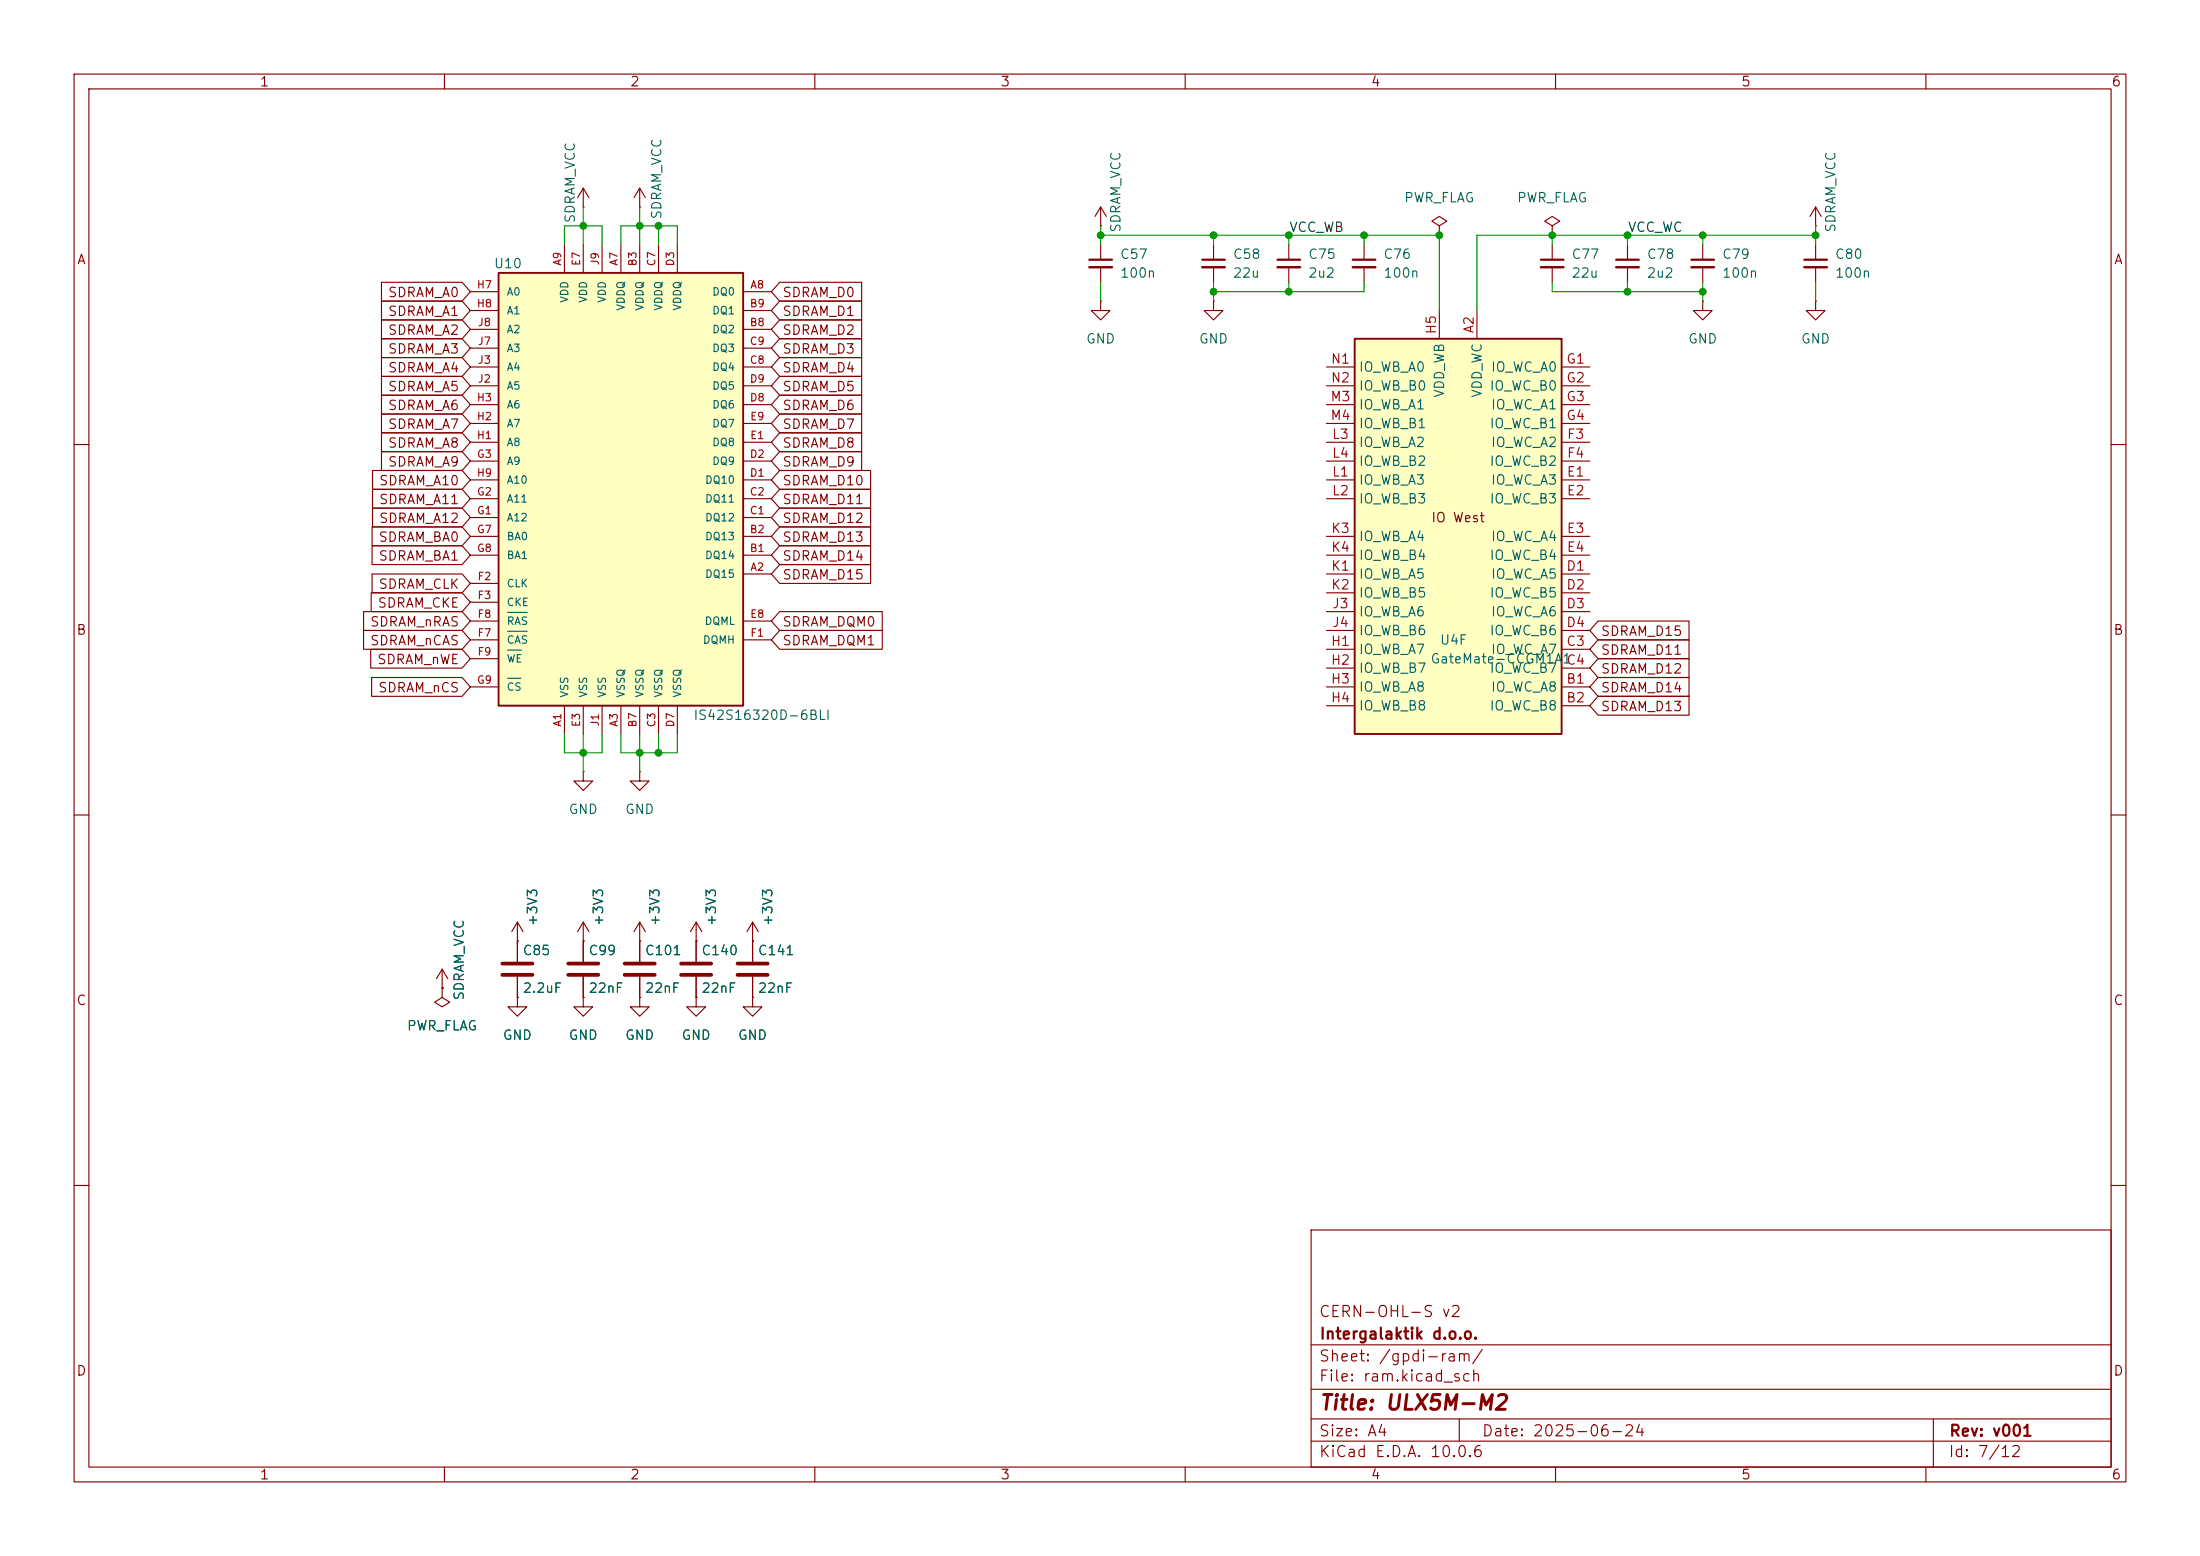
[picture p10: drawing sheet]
<svg xmlns="http://www.w3.org/2000/svg" width="297mm" height="210mm" viewBox="0 0 297 210" stroke-linecap="round" stroke-linejoin="round" font-family="sans-serif">
<g fill="none" stroke="#840000" stroke-width=".15">
<path d="M10 10h277v190h-277zM12 12h273v186h-273zM60 10v2M110 10v2M160 10v2M210 10v2M260 10v2M78.7 27.9h.1M78.7 25.4l-.7 1.3M78.7 25.4l.8 1.3M78.7 25.4v2.5M86.4 27.9h.1"/>
<path d="M86.4 25.4l-.8 1.3M86.4 25.4l.7 1.3M86.4 25.4v2.5M148.6 30.5h.1M148.6 27.9v2.6M148.6 33v2.1M148.6 36.1v2M148.6 27.9l-.8 1.3M148.6 27.9l.8 1.3M174 33v2.1M174 36.1v2M184.1 33v2.1"/>
<path d="M184.1 36.1v2M194.3 30.5l1-.7-1-.6-1 .6 1 .7v1.3M194.3 31.8h.1M209.5 30.5l1.1-.7-1.1-.6-1 .6 1 .7v1.3M209.5 31.8h.1M148.6 40.6v1.3h1.3l-1.3 1.3-1.3-1.3h1.3M148.6 40.6h.1M163.8 40.6v1.3h1.3l-1.3 1.3-1.2-1.3h1.2M163.8 40.6h.1M229.9 40.6v1.3h1.2l-1.2 1.3-1.3-1.3h1.3M229.9 40.6h.1M245.1 40.6v1.3h1.3l-1.3 1.3-1.3-1.3h1.3"/>
<path d="M245.1 40.6h.1M10 60h2M285 60h2M10 110h2M78.7 104.1v1.3h1.3l-1.3 1.3-1.2-1.3h1.2M78.7 104.1h.1M285 110h2M86.4 127h.1M86.4 124.5v2.5M86.4 124.5l-.8 1.2M86.4 124.5l.7 1.2M10 160h2"/>
<path d="M177 166h108v32h-108zM285 160h2M60 198v2M110 198v2M160 198v2M177 194.5h108M177 191.5h108M177 187.5h108M177 181.5h108M197 191.5v3M210 198v2M260 198v2"/>
<path d="M261 191.5v6.5"/>
</g>
<path d="M147.1 35.1h3M172.5 35.1h3M182.6 35.1h3.1" fill="none" stroke="#840000" stroke-width=".3"/>
<path d="M147.1 36.1h3M172.5 36.1h3M182.6 36.1h3.1" fill="none" stroke="#840000" stroke-width=".33"/>
<path d="M67.3 36.8h33v58.5h-33z" fill="#ffffc2"/>
<path d="M67.3 36.8h33v58.5h-33z" fill="none" stroke="#840000" stroke-width=".25"/>
<g fill="none" stroke="#840000" stroke-width=".15">
<path d="M63.5 39.4h3.8M76.2 33v3.8M78.7 33v3.8M81.3 33v3.8M83.8 33v3.8M86.4 33v3.8M88.9 33v3.8M91.4 33v3.8M100.3 39.4h3.8M63.5 44.5h3.8M63.5 41.9h3.8M63.5 49.5h3.8"/>
<path d="M63.5 47h3.8M63.5 54.6h3.8M63.5 52.1h3.8M63.5 59.7h3.8M63.5 57.2h3.8M100.3 44.5h3.8M100.3 41.9h3.8M100.3 49.5h3.8M100.3 47h3.8M100.3 54.6h3.8M100.3 52.1h3.8M100.3 59.7h3.8"/>
<path d="M100.3 57.2h3.8M63.5 74.9h3.8M63.5 72.4h3.8M63.5 69.9h3.8M63.5 67.3h3.8M63.5 64.8h3.8M63.5 62.2h3.8M63.5 78.7h3.8M100.3 77.5h3.8M100.3 74.9h3.8M100.3 72.4h3.8M100.3 69.9h3.8"/>
<path d="M100.3 67.3h3.8M100.3 64.8h3.8M100.3 62.2h3.8M63.5 83.8h3.8M63.5 86.4h3.8M63.5 81.3h3.8M63.5 88.9h3.8M63.5 92.7h3.8M76.2 95.3v3.8M78.7 95.3v3.8M81.3 95.3v3.8M83.8 95.3v3.8"/>
<path d="M86.4 95.3v3.8M88.9 95.3v3.8M91.4 95.3v3.8M100.3 83.8h3.8M100.3 86.4h3.8"/>
</g>
<path d="M68.5 85.2h2.7M68.5 82.7h2.7M68.5 87.7h1.9M68.5 91.5h1.8" fill="none" stroke="#006464" stroke-width=".15"/>
<path d="M182.9 45.7h27.9v53.4h-27.9z" fill="#ffffc2"/>
<path d="M182.9 45.7h27.9v53.4h-27.9z" fill="none" stroke="#840000" stroke-width=".25"/>
<g fill="none" stroke="#840000" stroke-width=".15">
<path d="M51.5 38.1h10.9l1.1 1.3-1.1 1.2h-10.9zM105.3 38.1h11v2.5h-11l-1.2-1.2zM163.8 33v2.1M163.8 36.1v2M209.5 33v2.1M209.5 36.1v2M219.7 33v2.1M219.7 36.1v2M229.9 33v2.1M229.9 36.1v2M245.1 30.5h.1M245.1 27.9l-.8 1.3"/>
<path d="M245.1 27.9l.8 1.3M245.1 27.9v2.6M245.1 33v2.1M245.1 36.1v2M51.5 40.6h10.9l1.1 1.3-1.1 1.3h-10.9zM51.5 55.9h10.9l1.1 1.3-1.1 1.2h-10.9zM51.5 58.4h10.9l1.1 1.3-1.1 1.3h-10.9zM51.5 45.7h10.9l1.1 1.3-1.1 1.3h-10.9zM51.5 48.3h10.9l1.1 1.2-1.1 1.3h-10.9zM51.5 50.8h10.9l1.1 1.3-1.1 1.2h-10.9zM51.5 53.3h10.9l1.1 1.3-1.1 1.3h-10.9zM51.5 43.2h10.9l1.1 1.3-1.1 1.2h-10.9z"/>
<path d="M105.3 53.3h11v2.6h-11l-1.2-1.3zM105.3 55.9h11v2.5h-11l-1.2-1.2zM105.3 58.4h11v2.6h-11l-1.2-1.3zM105.3 48.3h11v2.5h-11l-1.2-1.3zM105.3 50.8h11v2.5h-11l-1.2-1.2zM105.3 43.2h11v2.5h-11l-1.2-1.2zM105.3 45.7h11v2.6h-11l-1.2-1.3zM105.3 40.6h11v2.6h-11l-1.2-1.3zM179.1 59.7h3.8M179.1 49.5h3.8M179.1 52.1h3.8M179.1 54.6h3.8"/>
<path d="M179.1 57.2h3.8M194.3 41.9v3.8M199.4 41.9v3.8M210.8 59.7h3.8M210.8 49.5h3.8M210.8 52.1h3.8M210.8 54.6h3.8M210.8 57.2h3.8M50.2 71.1h12.2l1.1 1.3-1.1 1.3h-12.2zM50.2 77.5h12.2l1.1 1.2-1.1 1.3h-12.2zM50.2 73.7h12.2l1.1 1.2-1.1 1.3h-12.2zM50.3 63.5h12.1l1.1 1.3-1.1 1.2h-12.1z"/>
<path d="M50.3 68.6h12.1l1.1 1.3-1.1 1.2h-12.1zM50.3 66h12.1l1.1 1.3-1.1 1.3h-12.1zM51.5 61h10.9l1.1 1.2-1.1 1.3h-10.9zM105.3 68.6h12.2v2.5h-12.2l-1.2-1.2zM105.3 66h12.2v2.6h-12.2l-1.2-1.3zM105.3 71.1h12.2v2.6h-12.2l-1.2-1.3zM105.3 63.5h12.2v2.5h-12.2l-1.2-1.2zM105.3 73.7h12.2v2.5h-12.2l-1.2-1.3zM105.3 76.2h12.2v2.5h-12.2l-1.2-1.2zM105.3 61h11v2.5h-11l-1.2-1.3zM179.1 77.5h3.8M179.1 64.8h3.8"/>
<path d="M179.1 67.3h3.8M179.1 72.4h3.8M179.1 74.9h3.8M179.1 62.2h3.8M210.8 77.5h3.8M210.8 64.8h3.8M210.8 67.3h3.8M210.8 72.4h3.8M210.8 74.9h3.8M210.8 62.2h3.8M49.1 82.5h13.3l1.1 1.3-1.1 1.3h-13.3zM49.1 85.1h13.3l1.1 1.3-1.1 1.2h-13.3z"/>
<path d="M50 87.6h12.4l1.1 1.3-1.1 1.3h-12.4zM50.1 80h12.3l1.1 1.3-1.1 1.3h-12.3zM50.2 91.4h12.2l1.1 1.3-1.1 1.3h-12.2zM105.3 85.1h13.8v2.5h-13.8l-1.2-1.2zM105.3 82.5h13.8v2.6h-13.8l-1.2-1.3zM179.1 92.7h3.8M179.1 95.3h3.8M179.1 87.6h3.8M179.1 90.2h3.8M179.1 80h3.8M179.1 82.6h3.8M179.1 85.1h3.8"/>
<path d="M210.8 92.7h3.8M210.8 95.3h3.8M210.8 87.6h3.8M210.8 90.2h3.8M210.8 80h3.8M210.8 82.6h3.8M210.8 85.1h3.8M215.7 86.4h12.3v2.5h-12.3l-1.1-1.3zM215.7 83.8h12.3v2.6h-12.3l-1.1-1.3zM215.7 88.9h12.3v2.5h-12.3l-1.1-1.2zM215.7 94h12.3v2.5h-12.3l-1.1-1.2zM215.7 91.4h12.3v2.6h-12.3l-1.1-1.3z"/>
<path d="M86.4 104.1v1.3h1.2l-1.2 1.3-1.3-1.3h1.3M86.4 104.1h.1M59.7 133.4h.1M59.7 133.4v1.2l1 .7-1 .6-1-.6 1-.7M59.7 130.8l-.8 1.3M59.7 130.8l.8 1.3M59.7 130.8v2.6M69.8 134.6v1.3h1.3l-1.3 1.3-1.2-1.3h1.2M69.8 134.6h.1M69.8 127h.1M69.8 124.5v5.3M69.8 131.8v2.8"/>
<path d="M69.8 124.5l-.7 1.2M69.8 124.5l.8 1.2M78.7 127h.1M78.7 134.6v1.3h1.3l-1.3 1.3-1.2-1.3h1.2M78.7 134.6h.1M78.7 124.5l-.7 1.2M78.7 124.5l.8 1.2M78.7 124.5v5.3M78.7 131.8v2.8M86.4 134.6v1.3h1.2l-1.2 1.3-1.3-1.3h1.3M86.4 134.6h.1M86.4 127h.1"/>
<path d="M86.4 127v2.8M86.4 131.8v2.8M94 134.6v1.3h1.2l-1.2 1.3-1.3-1.3h1.3M94 134.6h.1M94 127h.1M94 124.5l-.8 1.2M94 124.5l.7 1.2M94 124.5v5.3M94 131.8v2.8M101.6 127h.1M101.6 134.6v1.3h1.3l-1.3 1.3-1.3-1.3h1.3M101.6 134.6h.1"/>
<path d="M101.6 124.5l-.8 1.2M101.6 124.5l.8 1.2M101.6 124.5v5.3M101.6 131.8v2.8"/>
</g>
<path d="M162.3 35.1h3.1M208 35.1h3.1M218.2 35.1h3M228.3 35.1h3.1M243.6 35.1h3" fill="none" stroke="#840000" stroke-width=".3"/>
<path d="M162.3 36.1h3.1M208 36.1h3.1M218.2 36.1h3M228.3 36.1h3.1M243.6 36.1h3" fill="none" stroke="#840000" stroke-width=".33"/>
<path d="M67.8 130h4.1M67.8 131.6h4.1M76.7 130h4.1M76.7 131.6h4.1M84.3 130h4.1M84.3 131.6h4.1M91.9 130h4.1M91.9 131.6h4.1M99.6 130h4M99.6 131.6h4" fill="none" stroke="#840000" stroke-width=".51"/>
<g fill="none" stroke="#009600" stroke-width=".15">
<path d="M76.2 33v-2.5h5.1v2.5M78.7 27.9v5.1M83.8 33v-2.5h7.6v2.5M86.4 27.9v5.1M88.9 30.5v2.5M148.6 31.8h45.7v10.1M148.6 30.5v2.5M148.6 38.1v2.5M163.8 31.8v1.2M163.8 38.1v2.5M174 31.8v1.2M174 38.1v1.3"/>
<path d="M184.1 38.1v1.3h-20.3M184.1 31.8v1.2M209.5 38.1v1.3h20.4M209.5 31.8v1.2M219.7 31.8v1.2M219.7 38.1v1.3M229.9 31.8v1.2M229.9 38.1v2.5M245.1 31.8h-45.7v10.1M245.1 30.5v2.5M245.1 38.1v2.5M76.2 99.1v2.5h5.1v-2.5"/>
<path d="M78.7 99.1v5M83.8 99.1v2.5h7.6v-2.5M86.4 99.1v5M88.9 99.1v2.5"/>
</g>
<g fill="#009600" stroke="#009600" stroke-width=".14">
<circle cx="245.1" cy="31.8" r=".46"/>
<circle cx="88.9" cy="30.5" r=".46"/>
<circle cx="86.4" cy="30.5" r=".46"/>
<circle cx="78.7" cy="30.5" r=".46"/>
<circle cx="148.6" cy="31.8" r=".46"/>
<circle cx="184.1" cy="31.8" r=".46"/>
<circle cx="174" cy="31.8" r=".46"/>
<circle cx="194.3" cy="31.8" r=".46"/>
<circle cx="174" cy="39.4" r=".46"/>
<circle cx="163.8" cy="39.4" r=".46"/>
<circle cx="163.8" cy="31.8" r=".46"/>
<circle cx="219.7" cy="39.4" r=".46"/>
<circle cx="229.9" cy="31.8" r=".46"/>
<circle cx="229.9" cy="39.4" r=".46"/>
<circle cx="219.7" cy="31.8" r=".46"/>
<circle cx="209.5" cy="31.8" r=".46"/>
<circle cx="78.7" cy="101.6" r=".46"/>
<circle cx="88.9" cy="101.6" r=".46"/>
<circle cx="86.4" cy="101.6" r=".46"/>
</g>
<text font-size="2" fill="#840000" x="178" y="190.8">Title: ULX5M-M2</text>
<g font-size="1.5" fill="#840000">
<text x="178" y="178.1">CERN-OHL-S v2</text>
<text x="178" y="184.1">Sheet: /gpdi-ram/</text>
<text x="178" y="181.1">Intergalaktik d.o.o.</text>
<text x="178" y="186.8">File: ram.kicad_sch</text>
<text x="178" y="197">KiCad E.D.A. 10.0.6</text>
<text x="178" y="194.2">Size: A4</text>
<text x="200" y="194.2">Date: 2025-06-24</text>
<text x="263" y="197">Id: 7/12</text>
<text x="263" y="194.2">Rev: v001</text>
</g>
<g font-size="1.3" fill="#840000">
<text x="35" y="12">1</text>
<text x="85" y="12">2</text>
<text x="135" y="12">3</text>
<text x="185" y="12">4</text>
<text x="235" y="12">5</text>
<text x="285" y="12">6</text>
<text x="10.3" y="36">A</text>
<text x="285.3" y="36">A</text>
<text x="52.3" y="40.4">SDRAM_A0</text>
<text x="105.5" y="40.4">SDRAM_D0</text>
<text x="52.3" y="43">SDRAM_A1</text>
<text x="52.3" y="45.5">SDRAM_A2</text>
<text x="105.5" y="45.5">SDRAM_D2</text>
<text x="105.5" y="43">SDRAM_D1</text>
<text x="52.3" y="48">SDRAM_A3</text>
<text x="52.3" y="50.6">SDRAM_A4</text>
<text x="52.3" y="53.1">SDRAM_A5</text>
<text x="105.5" y="50.6">SDRAM_D4</text>
<text x="105.5" y="53.1">SDRAM_D5</text>
<text x="105.5" y="48">SDRAM_D3</text>
<text x="52.3" y="58.2">SDRAM_A7</text>
<text x="52.3" y="55.7">SDRAM_A6</text>
<text x="105.5" y="55.7">SDRAM_D6</text>
<text x="105.5" y="58.2">SDRAM_D7</text>
<text x="51.1" y="65.8">SDRAM_A10</text>
<text x="52.3" y="60.7">SDRAM_A8</text>
<text x="52.3" y="63.3">SDRAM_A9</text>
<text x="105.5" y="65.8">SDRAM_D10</text>
<text x="105.5" y="63.3">SDRAM_D9</text>
<text x="105.5" y="60.7">SDRAM_D8</text>
<text x="51.1" y="70.9">SDRAM_A12</text>
<text x="51.1" y="68.4">SDRAM_A11</text>
<text x="105.5" y="70.9">SDRAM_D12</text>
<text x="105.5" y="68.4">SDRAM_D11</text>
<text x="193.1" y="70.8">IO West</text>
<text x="51" y="73.4">SDRAM_BA0</text>
<text x="51" y="76">SDRAM_BA1</text>
<text x="105.5" y="73.4">SDRAM_D13</text>
<text x="105.5" y="76">SDRAM_D14</text>
<text x="50.9" y="82.3">SDRAM_CKE</text>
<text x="51" y="79.8">SDRAM_CLK</text>
<text x="105.5" y="78.5">SDRAM_D15</text>
<text x="10.2" y="86">B</text>
<text x="49.9" y="84.9">SDRAM_nRAS</text>
<text x="49.9" y="87.4">SDRAM_nCAS</text>
<text x="50.8" y="90">SDRAM_nWE</text>
<text x="105.5" y="87.4">SDRAM_DQM1</text>
<text x="105.5" y="84.9">SDRAM_DQM0</text>
<text x="216" y="88.7">SDRAM_D11</text>
<text x="216" y="86.1">SDRAM_D15</text>
<text x="285.2" y="86">B</text>
<text x="51" y="93.8">SDRAM_nCS</text>
<text x="216" y="91.2">SDRAM_D12</text>
<text x="216" y="93.8">SDRAM_D14</text>
<text x="216" y="96.3">SDRAM_D13</text>
<text x="10.2" y="136">C</text>
<text x="285.2" y="136">C</text>
<text x="10.2" y="186">D</text>
<text x="285.2" y="186">D</text>
<text x="35" y="200">1</text>
<text x="85" y="200">2</text>
<text x="135" y="200">3</text>
<text x="185" y="200">4</text>
<text x="235" y="200">5</text>
<text x="285" y="200">6</text>
</g>
<g font-size="1.3" fill="#006464">
<text x="89.6" y="29.7" transform="rotate(-90 89.6 29.7)">SDRAM_VCC</text>
<text x="189.5" y="27.6">PWR_FLAG</text>
<text x="204.7" y="27.6">PWR_FLAG</text>
<text x="77.9" y="30.2" transform="rotate(-90 77.9 30.2)">SDRAM_VCC</text>
<text x="151.1" y="35.3">C57</text>
<text x="151.6" y="31.5" transform="rotate(-90 151.6 31.5)">SDRAM_VCC</text>
<text x="166.4" y="35.3">C58</text>
<text x="176.5" y="35.3">C75</text>
<text x="186.7" y="35.3">C76</text>
<text x="212.1" y="35.3">C77</text>
<text x="222.2" y="35.3">C78</text>
<text x="232.4" y="35.3">C79</text>
<text x="247.6" y="35.3">C80</text>
<text x="248.1" y="31.5" transform="rotate(-90 248.1 31.5)">SDRAM_VCC</text>
<text x="66.6" y="36.5">U10</text>
<text x="151.1" y="37.8">100n</text>
<text x="166.4" y="37.8">22u</text>
<text x="176.5" y="37.8">2u2</text>
<text x="186.7" y="37.8">100n</text>
<text x="212.1" y="37.8">22u</text>
<text x="222.2" y="37.8">2u2</text>
<text x="232.4" y="37.8">100n</text>
<text x="247.6" y="37.8">100n</text>
<text x="146.5" y="46.7">GND</text>
<text x="161.8" y="46.7">GND</text>
<text x="227.8" y="46.7">GND</text>
<text x="243" y="46.7">GND</text>
<text x="183.4" y="50.5">IO_WB_A0</text>
<text x="183.4" y="53">IO_WB_B0</text>
<text x="195.3" y="53.8" transform="rotate(-90 195.3 53.8)">VDD_WB</text>
<text x="200.4" y="53.8" transform="rotate(-90 200.4 53.8)">VDD_WC</text>
<text x="201" y="53">IO_WC_B0</text>
<text x="201.2" y="50.5">IO_WC_A0</text>
<text x="183.4" y="55.6">IO_WB_A1</text>
<text x="183.4" y="58.1">IO_WB_B1</text>
<text x="201" y="58.1">IO_WC_B1</text>
<text x="201.2" y="55.6">IO_WC_A1</text>
<text x="183.4" y="65.7">IO_WB_A3</text>
<text x="183.4" y="60.7">IO_WB_A2</text>
<text x="183.4" y="63.2">IO_WB_B2</text>
<text x="201" y="63.2">IO_WC_B2</text>
<text x="201.2" y="65.7">IO_WC_A3</text>
<text x="201.2" y="60.7">IO_WC_A2</text>
<text x="183.4" y="68.3">IO_WB_B3</text>
<text x="201" y="68.3">IO_WC_B3</text>
<text x="183.4" y="73.4">IO_WB_A4</text>
<text x="183.4" y="75.9">IO_WB_B4</text>
<text x="201" y="75.9">IO_WC_B4</text>
<text x="201.2" y="73.4">IO_WC_A4</text>
<text x="183.4" y="83.5">IO_WB_A6</text>
<text x="183.4" y="78.4">IO_WB_A5</text>
<text x="183.4" y="81">IO_WB_B5</text>
<text x="201" y="81">IO_WC_B5</text>
<text x="201.2" y="78.4">IO_WC_A5</text>
<text x="201.2" y="83.5">IO_WC_A6</text>
<text x="183.4" y="88.6">IO_WB_A7</text>
<text x="183.4" y="86.1">IO_WB_B6</text>
<text x="193" y="89.9">GateMate-CCGM1A1</text>
<text x="194.3" y="87.3">U4F</text>
<text x="201" y="86.1">IO_WC_B6</text>
<text x="201.2" y="88.6">IO_WC_A7</text>
<text x="183.4" y="91.1">IO_WB_B7</text>
<text x="183.4" y="93.7">IO_WB_A8</text>
<text x="201" y="91.1">IO_WC_B7</text>
<text x="201.2" y="93.7">IO_WC_A8</text>
<text x="93.5" y="97.5">IS42S16320D-6BLI</text>
<text x="183.4" y="96.2">IO_WB_B8</text>
<text x="201" y="96.2">IO_WC_B8</text>
<text x="76.7" y="110.2">GND</text>
<text x="84.3" y="110.2">GND</text>
<text x="72.8" y="125.1" transform="rotate(-90 72.8 125.1)">+3V3</text>
<text x="81.7" y="125.1" transform="rotate(-90 81.7 125.1)">+3V3</text>
<text x="89.4" y="125.1" transform="rotate(-90 89.4 125.1)">+3V3</text>
<text x="97" y="125.1" transform="rotate(-90 97 125.1)">+3V3</text>
<text x="104.6" y="125.1" transform="rotate(-90 104.6 125.1)">+3V3</text>
<text x="70.5" y="129.2">C85</text>
<text x="79.4" y="129.2">C99</text>
<text x="87" y="129.2">C101</text>
<text x="94.6" y="129.2">C140</text>
<text x="102.2" y="129.2">C141</text>
<text x="62.9" y="135.1" transform="rotate(-90 62.9 135.1)">SDRAM_VCC</text>
<text x="70.5" y="134.3">2.2uF</text>
<text x="79.4" y="134.3">22nF</text>
<text x="87" y="134.3">22nF</text>
<text x="94.6" y="134.3">22nF</text>
<text x="102.2" y="134.3">22nF</text>
<text x="54.8" y="139.4">PWR_FLAG</text>
<text x="67.8" y="140.7">GND</text>
<text x="76.7" y="140.7">GND</text>
<text x="84.3" y="140.7">GND</text>
<text x="91.9" y="140.7">GND</text>
<text x="99.5" y="140.7">GND</text>
</g>
<g font-size="1.3" fill="#0f0f0f">
<text x="174" y="31.6">VCC_WB</text>
<text x="219.7" y="31.6">VCC_WC</text>
</g>
<g font-size="1.3" fill="#a90000">
<text x="194.2" y="45.2" transform="rotate(-90 194.2 45.2)">H5</text>
<text x="199.3" y="45.1" transform="rotate(-90 199.3 45.1)">A2</text>
<text x="179.6" y="49.4">N1</text>
<text x="179.6" y="51.9">N2</text>
<text x="211.4" y="49.4">G1</text>
<text x="211.4" y="51.9">G2</text>
<text x="179.5" y="54.5">M3</text>
<text x="179.5" y="57">M4</text>
<text x="179.7" y="59.6">L3</text>
<text x="211.4" y="54.5">G3</text>
<text x="211.4" y="57">G4</text>
<text x="211.4" y="59.6">F3</text>
<text x="179.7" y="64.6">L1</text>
<text x="179.7" y="62.1">L4</text>
<text x="211.4" y="64.6">E1</text>
<text x="211.4" y="62.1">F4</text>
<text x="179.7" y="67.2">L2</text>
<text x="211.4" y="67.2">E2</text>
<text x="179.6" y="77.3">K1</text>
<text x="179.6" y="72.3">K3</text>
<text x="179.6" y="74.8">K4</text>
<text x="211.4" y="77.3">D1</text>
<text x="211.4" y="72.3">E3</text>
<text x="211.4" y="74.8">E4</text>
<text x="179.6" y="79.9">K2</text>
<text x="179.8" y="82.4">J3</text>
<text x="211.4" y="79.9">D2</text>
<text x="211.4" y="82.4">D3</text>
<text x="179.6" y="87.5">H1</text>
<text x="179.8" y="85">J4</text>
<text x="211.4" y="87.5">C3</text>
<text x="211.4" y="85">D4</text>
<text x="179.6" y="90">H2</text>
<text x="179.6" y="92.6">H3</text>
<text x="179.6" y="95.1">H4</text>
<text x="211.4" y="92.6">B1</text>
<text x="211.4" y="95.1">B2</text>
<text x="211.4" y="90">C4</text>
</g>
<g font-size="1" fill="#a90000">
<text x="76" y="35.9" transform="rotate(-90 76 35.9)">A9</text>
<text x="78.6" y="36" transform="rotate(-90 78.6 36)">E7</text>
<text x="81.1" y="35.9" transform="rotate(-90 81.1 35.9)">J9</text>
<text x="83.6" y="35.9" transform="rotate(-90 83.6 35.9)">A7</text>
<text x="64.3" y="39.2">H7</text>
<text x="64.3" y="41.7">H8</text>
<text x="86.2" y="36" transform="rotate(-90 86.2 36)">B3</text>
<text x="88.7" y="36" transform="rotate(-90 88.7 36)">C7</text>
<text x="91.3" y="36" transform="rotate(-90 91.3 36)">D3</text>
<text x="101.1" y="41.7">B9</text>
<text x="101.2" y="39.2">A8</text>
<text x="64.4" y="46.8">J7</text>
<text x="64.4" y="44.3">J8</text>
<text x="101.1" y="44.3">B8</text>
<text x="101.1" y="46.8">C9</text>
<text x="64.4" y="51.9">J2</text>
<text x="64.4" y="49.3">J3</text>
<text x="101.1" y="49.3">C8</text>
<text x="101.1" y="51.9">D9</text>
<text x="64.3" y="59.5">H1</text>
<text x="64.3" y="57">H2</text>
<text x="64.3" y="54.4">H3</text>
<text x="101.1" y="54.4">D8</text>
<text x="101.2" y="59.5">E1</text>
<text x="101.2" y="57">E9</text>
<text x="64.3" y="64.6">H9</text>
<text x="64.3" y="62">G3</text>
<text x="101.1" y="64.6">D1</text>
<text x="101.1" y="62">D2</text>
<text x="64.3" y="69.7">G1</text>
<text x="64.3" y="67.1">G2</text>
<text x="101.1" y="69.7">C1</text>
<text x="101.1" y="67.1">C2</text>
<text x="64.3" y="72.2">G7</text>
<text x="64.3" y="74.7">G8</text>
<text x="101.1" y="74.7">B1</text>
<text x="101.1" y="72.2">B2</text>
<text x="101.2" y="77.3">A2</text>
<text x="64.4" y="78.6">F2</text>
<text x="64.4" y="81.1">F3</text>
<text x="64.4" y="83.6">F8</text>
<text x="101.2" y="83.6">E8</text>
<text x="64.4" y="86.2">F7</text>
<text x="64.4" y="88.7">F9</text>
<text x="101.2" y="86.2">F1</text>
<text x="64.3" y="92.5">G9</text>
<text x="76" y="98.2" transform="rotate(-90 76 98.2)">A1</text>
<text x="78.6" y="98.2" transform="rotate(-90 78.6 98.2)">E3</text>
<text x="81.1" y="98.1" transform="rotate(-90 81.1 98.1)">J1</text>
<text x="83.6" y="98.2" transform="rotate(-90 83.6 98.2)">A3</text>
<text x="86.2" y="98.2" transform="rotate(-90 86.2 98.2)">B7</text>
<text x="88.7" y="98.2" transform="rotate(-90 88.7 98.2)">C3</text>
<text x="91.3" y="98.2" transform="rotate(-90 91.3 98.2)">D7</text>
</g>
<g font-size="1" fill="#006464">
<text x="68.3" y="40.1">A0</text>
<text x="77" y="41" transform="rotate(-90 77 41)">VDD</text>
<text x="79.5" y="41" transform="rotate(-90 79.5 41)">VDD</text>
<text x="82" y="41" transform="rotate(-90 82 41)">VDD</text>
<text x="96.1" y="40.1">DQ0</text>
<text x="68.3" y="42.7">A1</text>
<text x="68.3" y="47.8">A3</text>
<text x="68.3" y="45.2">A2</text>
<text x="84.6" y="42" transform="rotate(-90 84.6 42)">VDDQ</text>
<text x="87.1" y="42" transform="rotate(-90 87.1 42)">VDDQ</text>
<text x="89.7" y="42" transform="rotate(-90 89.7 42)">VDDQ</text>
<text x="92.2" y="42" transform="rotate(-90 92.2 42)">VDDQ</text>
<text x="96.1" y="45.2">DQ2</text>
<text x="96.1" y="42.7">DQ1</text>
<text x="96.1" y="47.8">DQ3</text>
<text x="68.3" y="52.8">A5</text>
<text x="68.3" y="50.3">A4</text>
<text x="96.1" y="50.3">DQ4</text>
<text x="96.1" y="52.8">DQ5</text>
<text x="68.3" y="57.9">A7</text>
<text x="68.3" y="55.4">A6</text>
<text x="96.1" y="55.4">DQ6</text>
<text x="96.1" y="57.9">DQ7</text>
<text x="68.3" y="63">A9</text>
<text x="68.3" y="60.5">A8</text>
<text x="68.3" y="65.5">A10</text>
<text x="95.1" y="65.5">DQ10</text>
<text x="96.1" y="63">DQ9</text>
<text x="96.1" y="60.5">DQ8</text>
<text x="68.3" y="70.6">A12</text>
<text x="68.3" y="68.1">A11</text>
<text x="95.1" y="70.6">DQ12</text>
<text x="95.1" y="68.1">DQ11</text>
<text x="68.3" y="73.2">BA0</text>
<text x="68.3" y="75.7">BA1</text>
<text x="95.1" y="75.7">DQ14</text>
<text x="95.1" y="73.2">DQ13</text>
<text x="68.3" y="79.5">CLK</text>
<text x="68.3" y="82">CKE</text>
<text x="95.1" y="78.2">DQ15</text>
<text x="68.3" y="87.1">CAS</text>
<text x="68.3" y="84.6">RAS</text>
<text x="68.3" y="89.7">WE</text>
<text x="94.8" y="87.1">DQMH</text>
<text x="95" y="84.6">DQML</text>
<text x="68.3" y="93.5">CS</text>
<text x="77" y="94.2" transform="rotate(-90 77 94.2)">VSS</text>
<text x="79.5" y="94.2" transform="rotate(-90 79.5 94.2)">VSS</text>
<text x="82" y="94.2" transform="rotate(-90 82 94.2)">VSS</text>
<text x="84.6" y="94.2" transform="rotate(-90 84.6 94.2)">VSSQ</text>
<text x="87.1" y="94.2" transform="rotate(-90 87.1 94.2)">VSSQ</text>
<text x="89.7" y="94.2" transform="rotate(-90 89.7 94.2)">VSSQ</text>
<text x="92.2" y="94.2" transform="rotate(-90 92.2 94.2)">VSSQ</text>
</g>
</svg>
